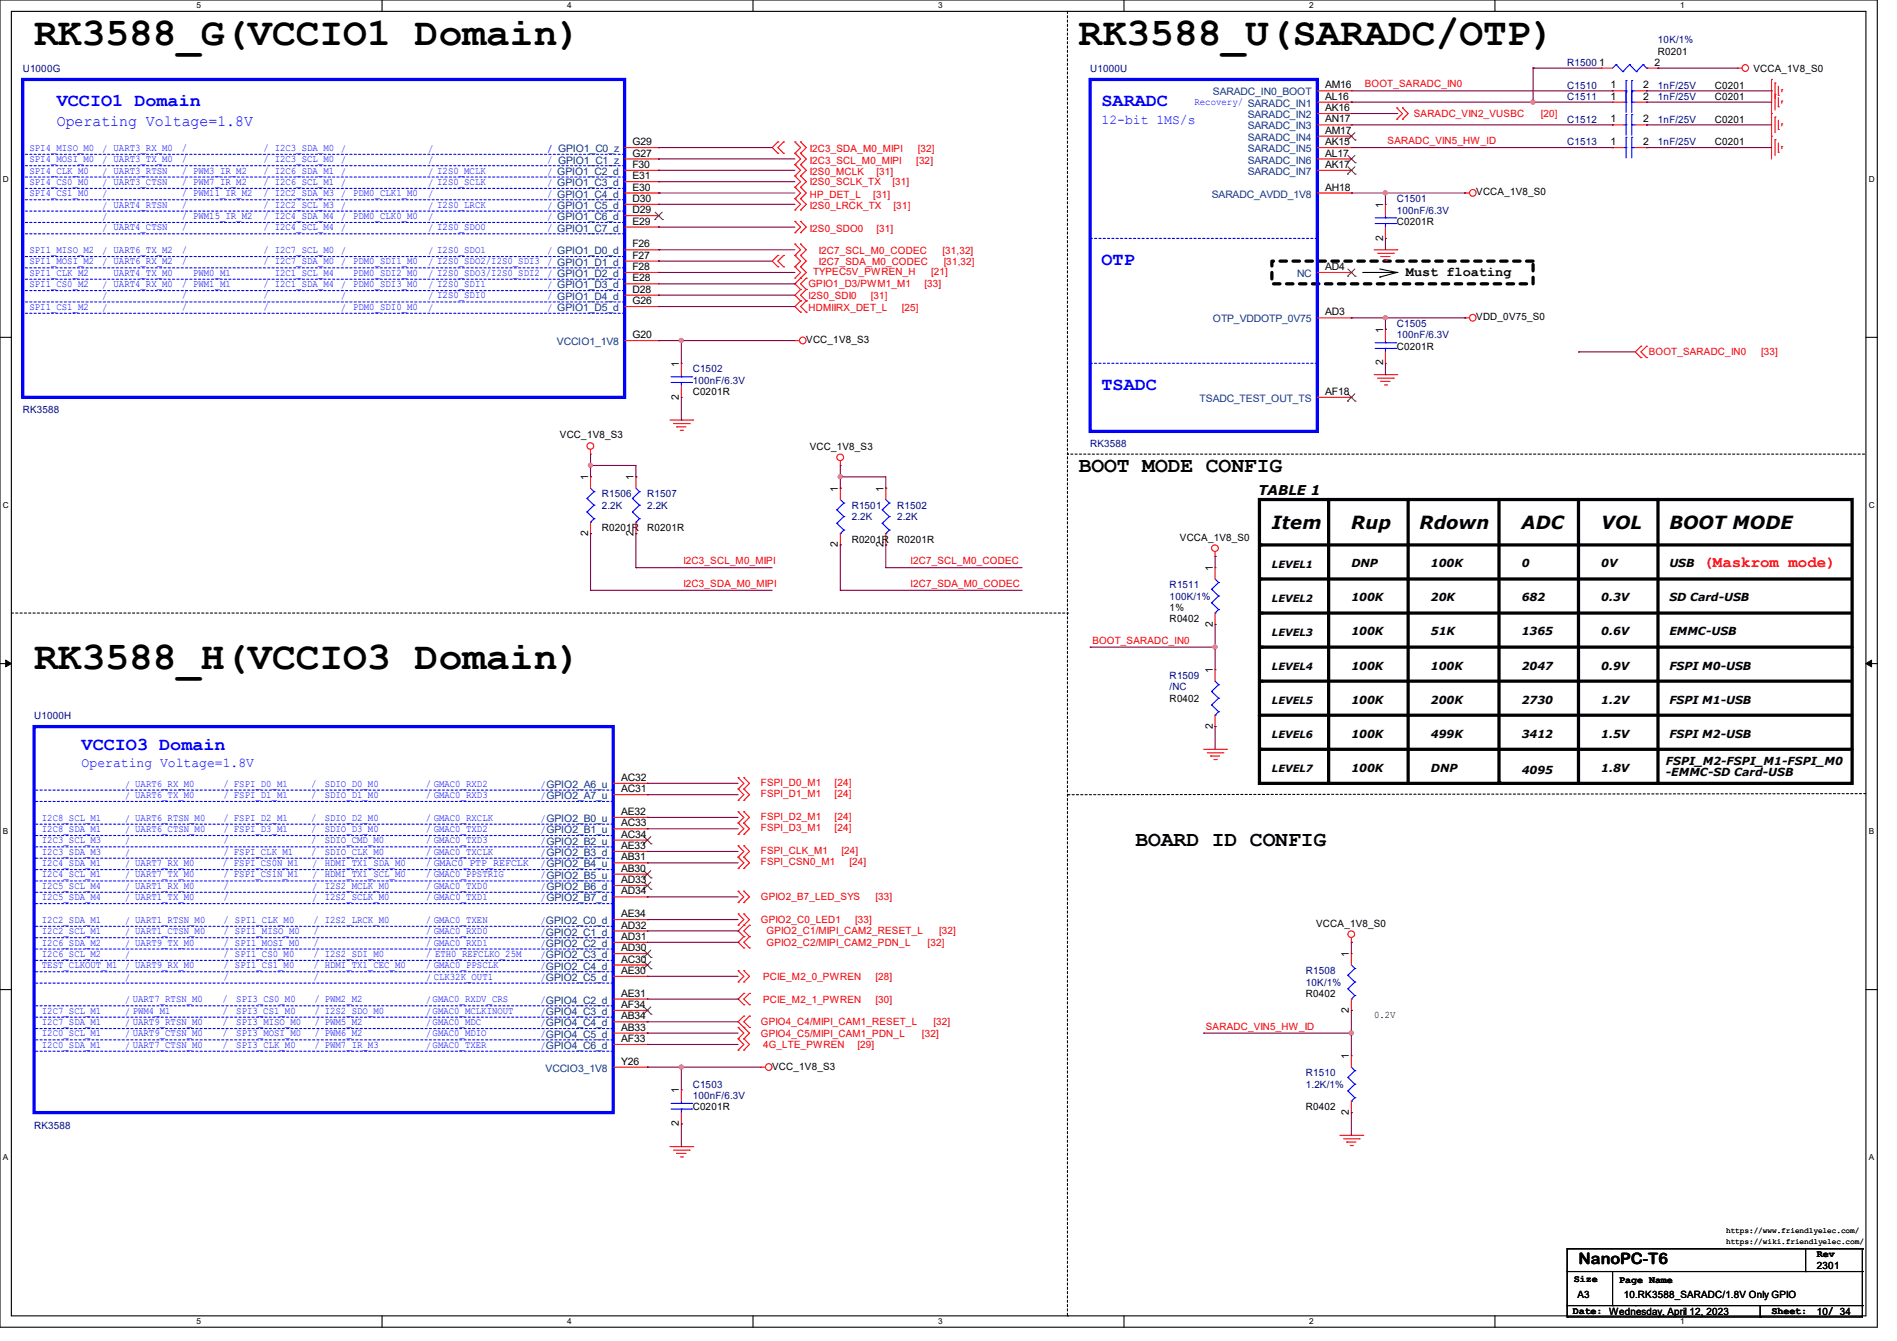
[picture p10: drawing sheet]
<svg xmlns="http://www.w3.org/2000/svg" width="297mm" height="210mm" viewBox="0 0 297 210" stroke-linecap="round" stroke-linejoin="round" font-family="sans-serif">
<path d="M0 0h293.9v207.9h-293.9zM1.8 1.8h290.3v204.3h-290.3z" fill="none" stroke="#000" stroke-width=".17"/>
<g fill="#fff">
<path d="M30.8 .2h.7v1.4h-.7z"/>
<path d="M30.8 206.2h.7v1.4h-.7z"/>
</g>
<path d="M59.8 0v1.8M59.8 206.1v1.8" fill="none" stroke="#000" stroke-width=".17"/>
<g fill="#fff">
<path d="M88.8 .2h.7v1.4h-.7z"/>
<path d="M88.8 206.2h.7v1.4h-.7z"/>
</g>
<path d="M117.9 0v1.8M117.9 206.1v1.8" fill="none" stroke="#000" stroke-width=".17"/>
<g fill="#fff">
<path d="M146.9 .2h.7v1.4h-.7z"/>
<path d="M146.9 206.2h.7v1.4h-.7z"/>
</g>
<path d="M176 0v1.8M176 206.1v1.8" fill="none" stroke="#000" stroke-width=".17"/>
<g fill="#fff">
<path d="M205 .2h.7v1.4h-.7z"/>
<path d="M205 206.2h.7v1.4h-.7z"/>
</g>
<path d="M234.1 0v1.8M234.1 206.1v1.8" fill="none" stroke="#000" stroke-width=".17"/>
<g fill="#fff">
<path d="M263.1 .2h.6v1.4h-.6z"/>
<path d="M263.1 206.2h.6v1.4h-.6z"/>
<path d="M.5 27.3h.9v1.4h-.9z"/>
<path d="M292.6 27.3h.9v1.4h-.9z"/>
<path d="M.5 78.4h.9v1.4h-.9z"/>
<path d="M292.6 78.4h.9v1.4h-.9z"/>
</g>
<path d="M0 52.8h1.8M292.1 52.8h1.8" fill="none" stroke="#000" stroke-width=".17"/>
<g fill="#fff">
<path d="M.5 129.5h.8v1.4h-.8z"/>
<path d="M292.6 129.5h.8v1.4h-.8z"/>
</g>
<path d="M0 103.9h1.8M292.1 103.9h1.8" fill="none" stroke="#000" stroke-width=".17"/>
<path d="M.9 103.4l.9 .5-.9 .5zM292.1 103.9l.9-.5v1z" fill="#000" stroke="#000" stroke-width=".16"/>
<g fill="#fff">
<path d="M.5 180.5h.8v1.4h-.8z"/>
<path d="M292.6 180.5h.8v1.4h-.8z"/>
</g>
<g fill="none" stroke="#000" stroke-width=".17">
<path d="M213.4 42.7h5.3M216 43.4h.1M216 42.1l2.7 .6M218.7 42.7h.1M218.7 42.7l-2.7 .7M0 155h1.8M292.1 155h1.8M245.4 195.6h.1M245.4 199.1h46.2M245.4 195.6v10.6M245.4 195.6h46.2M252.5 199.1v5.4"/>
<path d="M282.7 199.1h.1M282.7 195.6v3.5M291.6 199.1h.1M291.6 195.6h.1M291.6 195.6v10.6h-46.2M245.4 206.2h.1M245.4 204.5h46.2M252.5 204.5h.1M256 204.5h.1M275.6 206.2h.1M275.6 204.5v1.7M291.6 204.5h.1"/>
</g>
<path d="M167.1 1.8v204.3M167.1 71.1h.1M291.9 71.1h-124.8M1.8 96h165.3M167.1 96h.1M167.1 124.5h.1M292.1 124.3l-125 .2M167.1 206.1h.1" fill="none" stroke="#000" stroke-width=".17" stroke-dasharray=".3 .3"/>
<g fill="none" stroke="#000" stroke-width=".51">
<path d="M197.2 78.2h92.8v44.5h-92.8zM208 78.2v44.5M220.5 78.2v44.5M234.7 78.2v44.3M247.1 78.2v44.5M259.6 78.2v44.5M197.4 90.7h92.4M197.4 85.3h92.4M197.5 96h92.3M197.2 112h92.6M197.4 117.3h92.6M197.5 106.7h92.3"/>
<path d="M197.5 101.3h92.5"/>
</g>
<g fill="#000">
<circle cx="197.4" cy="90.7" r=".25"/>
<circle cx="197.4" cy="85.3" r=".25"/>
<circle cx="197.5" cy="96" r=".25"/>
<circle cx="197.2" cy="112" r=".25"/>
<circle cx="197.4" cy="117.3" r=".25"/>
<circle cx="197.5" cy="101.3" r=".25"/>
<circle cx="197.5" cy="106.7" r=".25"/>
<circle cx="208" cy="122.7" r=".25"/>
<circle cx="220.5" cy="122.7" r=".25"/>
<circle cx="234.7" cy="122.5" r=".25"/>
<circle cx="247.1" cy="122.7" r=".25"/>
<circle cx="259.6" cy="122.7" r=".25"/>
</g>
<path d="M199.1 40.9h40.9v3.5h-40.9z" fill="none" stroke="#000" stroke-width=".51" stroke-dasharray="1 1"/>
<g fill="none" stroke="#f00" stroke-width=".17">
<path d="M206.2 19.6h5.4M206.2 16h5.4M206.2 14.2h5.4M206.2 17.8h5.4M211.6 17.8h.1M211.6 16h.1M211.6 14.2h.1M211.6 19.6h.1M218.7 18.7h.1M218.7 16.9h.1M218.7 16.9l.9 .9-.9 .9M219.6 18.7h.1"/>
<path d="M219.6 16.9h.1M219.6 16.9l.9 .9-.9 .9M250.7 10.7h.1M250.7 10.7h1.8M252.5 19.6h.1M252.5 16h.1M252.5 14.2h.1M252.5 19.6h1.8M252.5 16h1.8M252.5 14.2h1.8M256 19.6h1.8M256 16h1.8"/>
<path d="M256 14.2h1.8M257.8 19.6h.1M257.8 16h.1M257.8 14.2h.1M257.8 10.7h1.8M259.6 10.7h.1M272 10.7h.1M272 10.7h.8M277.4 12.4h.1M277.4 14.2h.1M277.4 17.8h.1M277.4 12.4v12.5"/>
<path d="M277.9 13h.1M277.9 14.8h.1M277.9 18.3h.1M277.9 13v4.2M277.9 18.3v2.5M278.4 14.9h.1M278.4 16.7h.1M278.4 13.5v1.4M278.4 15.3v1.4M278.4 18.8v1.5M279 14.1h.1M279 15.8h.1"/>
<path d="M279 19.4h.1M279 14.1v.3M279 15.8v.4M279 19.4v.3M97.8 39.1h5.3M97.8 30.2h5.3M97.8 33.8h5.3M97.8 32h5.3M97.8 35.6h5.3M97.8 28.4h5.3M97.8 26.7h5.3M97.8 24.9h5.3"/>
<path d="M97.8 23.1h5.3M103.1 33.8h.1M103.1 32h.1M103.1 35.6h.1M103.1 30.2h.1M103.1 28.4h.1M103.1 39.1h.1M103.1 26.7h.1M103.1 24.9h.1M103.1 23.1h.1M121.8 22.2h.1M121.8 24h.1"/>
<path d="M121.8 22.2l-.9 .9 .9 .9M122.7 24h.1M122.7 22.2h.1M122.7 22.2l-.9 .9 .9 .9M124.5 29.3h.1M124.5 27.6h.1M124.5 25.8h.1M124.5 36.4h.1M124.5 34.7h.1M124.5 32.9h.1M124.5 31.1h.1M124.5 24h.1"/>
<path d="M124.5 22.2h.1M124.5 38.2h.1M124.5 27.6l.8 .8-.8 .9M124.5 25.8l.8 .9-.8 .9M124.5 34.7l.8 .9-.8 .8M124.5 31.1l.8 .9-.8 .9M124.5 22.2l.8 .9-.8 .9M124.5 24l.8 .9-.8 .9M124.5 38.2l.8 .9-.8 .9M124.5 29.3l.8 .9-.8 .9M125.3 29.3h.1M125.3 27.6h.1"/>
<path d="M125.3 25.8h.1M125.3 36.4h.1M125.3 34.7h.1M125.3 32.9h.1M125.3 31.1h.1M125.3 24h.1M125.3 22.2h.1M125.3 38.2h.1M125.3 27.6l.9 .8-.9 .9M125.3 25.8l.9 .9-.9 .9M125.3 34.7l.9 .9-.9 .8M125.3 31.1l.9 .9-.9 .9"/>
<path d="M125.3 22.2l.9 .9-.9 .9M125.3 24l.9 .9-.9 .9M125.3 38.2l.9 .9-.9 .9M125.3 29.3l.9 .9-.9 .9M206.2 30.2h5.4M206.2 26.7h5.4M206.2 24.9h5.4M206.2 23.1h5.4M206.2 21.3h5.4M211.6 30.2h.1M211.6 23.1h.1M211.6 26.7h.1"/>
<path d="M211.6 24.9h.1M211.6 21.3h.1M215.1 39.1h3.6M215.7 39.7h2.4M216.9 32h.1M216.9 37.3h.1M216.9 32v1.8M216.9 35.6v1.7M218.1 39.7h.1M218.7 39.1h.1M229.4 30.2h.1M229.4 30.2h.7"/>
<path d="M252.5 23.1h.1M252.5 23.1h1.8M256 23.1h1.8M257.8 23.1h.1M277.4 21.3h.1M277.9 21.9h.1M277.9 21.9v2.4M278.4 23.8h.1M278.4 20.3h.1M278.4 22.4v1.4M279 22.9h.1M279 22.9v.4"/>
<path d="M97.8 53.3h5.3M97.8 46.2h5.3M97.8 44.4h5.3M97.8 40.9h5.3M97.8 42.7h5.3M97.8 48h5.3M103.1 46.2h.1M103.1 44.4h.1M103.1 40.9h.1M103.1 42.7h.1M103.1 53.3h.1M103.1 48h.1"/>
<path d="M106.7 56.9h.1M106.7 56.9v1.8M121.8 40h.1M121.8 41.8h.1M121.8 40l-.9 .9 .9 .9M122.7 41.8h.1M122.7 40h.1M122.7 40l-.9 .9 .9 .9M124.5 53.3h.1M124.5 41.8h.1M124.5 40h.1M124.5 43.6h.1"/>
<path d="M124.5 53.3h.7M124.5 40l.8 .9-.8 .9M124.5 41.8l.8 .9-.8 .9M125.3 45.3h.1M125.3 47.1h.1M125.3 41.8h.1M125.3 40h.1M125.3 48.9h.1M125.3 43.6h.1M125.3 45.3l-.8 .9 .8 .9M125.3 41.8l.9 .9-1.7 1.7 .8 .9M125.3 40l.9 .9-.9 .9"/>
<path d="M125.3 47.1l-.8 .9 .8 .9M126.2 47.1h.1M126.2 45.3h.1M126.2 48.9h.1M126.2 43.6h.1M126.2 45.3l-.9 .9 .9 .9M126.2 43.6l-.9 .8 .9 .9M126.2 47.1l-.9 .9 .9 .9M206.2 49.8h5.4M206.2 42.7h5.4M211.6 49.8h.1M211.6 42.7h.1"/>
<path d="M215.1 58.7h3.6M215.7 59.2h2.4M216.2 40.2h.1M216.2 59.7h.1M216.2 40.2h1.4M216.2 59.7h1.4M216.7 40.7h.4M216.9 51.6h.1M216.9 56.9h.1M216.9 51.6v1.7M216.9 55.1v1.8M217.1 40.7h.1"/>
<path d="M218.1 59.2h.1M218.7 58.7h.1M229.4 49.8h.1M229.4 49.8h.7M256.9 54.2h.1M256.9 56h.1M256.9 54.2l-.9 .9 .9 .9M257.8 56h.1M257.8 54.2h.1M257.8 54.2l-.9 .9 .9 .9M92.5 71.1h.1M92.5 74.7h.1"/>
<path d="M92.5 70.4v.7M92.5 74.7v1.8M99.6 74.7h.1M99.6 74.7v1.8M104.9 65.8h3.6M105.5 66.3h2.4M106 66.8h.1M106 66.8h1.4M106.5 67.4h.3M106.7 62.2h.1M106.7 60.5v1.7M106.8 67.4h.1"/>
<path d="M107.9 66.3h.1M108.5 65.8h.1M131.6 72.9h.1M131.6 76.5h.1M131.6 72.2v.7M131.6 76.5v1.7M138.7 76.5h.1M138.7 76.5v1.7M206.2 62.2h5.4M211.6 62.2h.1M216.7 60.3h.4M217.1 60.3h.1"/>
<path d="M92.5 83.6h.1M92.5 81.8v1.8M99.6 83.6h.1M99.6 81.8v1.8M131.6 85.3h.1M131.6 83.6v1.7M138.7 85.3h.1M138.7 83.6v1.7M190.2 87.1h.1M190.2 88.9h.1M190.2 97.8h.1M190.2 86.4v.7"/>
<path d="M190.2 88.9v1.8M190.2 96v1.8M188.5 117.3h3.5M189 117.9h2.5M189.5 118.4h.1M189.5 118.4h1.5M190.1 119h.3M190.2 104.9h.1M190.2 113.8h.1M190.2 104.9v1.8M190.2 112v1.8M190.4 119h.1"/>
<path d="M191.5 117.9h.1M192 117.3h.1M96 136.9h5.3M96 135.1h5.3M96 124.5h5.3M96 122.7h5.3M96 129.8h5.3M96 131.6h5.3M96 138.7h5.3M96 128h5.3M96 133.3h5.3M101.3 136.9h.1"/>
<path d="M101.3 135.1h.1M101.3 124.5h.1M101.3 122.7h.1M101.3 129.8h.1M101.3 131.6h.1M101.3 138.7h.1M101.3 128h.1M101.3 133.3h.1M115.6 123.6h.1M115.6 121.8h.1M115.6 125.3h.1M115.6 128.9h.1"/>
<path d="M115.6 127.1h.1M115.6 130.7h.1M115.6 134.2h.1M115.6 132.5h.1M115.6 139.6h.1M115.6 136h.1M115.6 121.8l.9 .9-.9 .9M115.6 123.6l.9 .9-.9 .8M115.6 127.1l.9 .9-.9 .9M115.6 128.9l.9 .9-.9 .9M115.6 132.5l.9 .8-.9 .9M115.6 139.6l.9 .9-.9 .9"/>
<path d="M115.6 134.2l.9 .9-.9 .9M116.5 123.6h.1M116.5 121.8h.1M116.5 125.3h.1M116.5 128.9h.1M116.5 127.1h.1M116.5 130.7h.1M116.5 134.2h.1M116.5 132.5h.1M116.5 139.6h.1M116.5 136h.1M116.5 121.8l.8 .9-.8 .9"/>
<path d="M116.5 123.6l.8 .9-.8 .8M116.5 127.1l.8 .9-.8 .9M116.5 128.9l.8 .9-.8 .9M116.5 132.5l.8 .8-.8 .9M116.5 139.6l.8 .9-.8 .9M116.5 134.2l.8 .9-.8 .9M96 151.1h5.3M96 149.4h5.3M96 147.6h5.3M96 145.8h5.3M96 140.5h5.3M96 152.9h5.3"/>
<path d="M96 156.5h5.3M96 144h5.3M96 158.2h5.3M101.3 151.1h.1M101.3 149.4h.1M101.3 147.6h.1M101.3 145.8h.1M101.3 140.5h.1M101.3 152.9h.1M101.3 156.5h.1M101.3 144h.1M101.3 158.2h.1"/>
<path d="M115.6 153.8h.1M115.6 152h.1M115.6 141.4h.1M115.6 144.9h.1M115.6 143.1h.1M115.6 152l.9 .9-.9 .9M115.6 143.1l.9 .9-.9 .9M116.5 153.8h.1M116.5 152h.1M116.5 159.1h.1M116.5 146.7h.1M116.5 148.5h.1"/>
<path d="M116.5 141.4h.1M116.5 144.9h.1M116.5 143.1h.1M116.5 155.6h.1M116.5 157.4h.1M116.5 152l.8 .9-.8 .9M116.5 159.1l-.9 .9 1.7 1.8-.8 .9M116.5 146.7l-.9 .9 .9 .9M116.5 143.1l.8 .9-.8 .9M116.5 155.6l-.9 .9 .9 .9M116.5 144.9l-.9 .9 .9 .9M117.3 159.1h.1"/>
<path d="M117.3 148.5h.1M117.3 146.7h.1M117.3 157.4h.1M117.3 155.6h.1M117.3 144.9h.1M117.3 159.1l-.8 .9 .8 .9M117.3 146.7l-.8 .9 .8 .9M117.3 155.6l-.8 .9 .8 .9M117.3 144.9l-.8 .9 .8 .9M211.6 147.6h.1M211.6 149.4h.1M211.6 158.2h.1"/>
<path d="M211.6 146.9v.7M211.6 149.4v1.7M211.6 156.5v1.7M96 167.1h5.3M96 161.8h5.3M96 160h5.3M96 163.6h5.3M101.3 167.1h.1M101.3 161.8h.1M101.3 160h.1M101.3 163.6h.1M104.9 179.6h3.6"/>
<path d="M106.7 170.7h.1M106.7 176h.1M106.7 170.7v1.8M106.7 174.2v1.8M108.5 179.6h.1M115.6 162.7h.1M115.6 160.9h.1M115.6 164.5h.1M115.6 160.9l.9 .9-.9 .9M115.6 162.7l.9 .9-.9 .9M116.5 162.7h.1M116.5 160.9h.1"/>
<path d="M116.5 164.5h.1M116.5 162.7l.8 .9-.8 .9M117.3 160.9h.1M119.1 167.1h.1M119.1 167.1h.7M209.8 177.8h3.6M210.4 178.4h2.4M210.9 178.9h.1M210.9 178.9h1.4M211.4 179.4h.4M211.6 165.4h.1M211.6 174.2h.1"/>
<path d="M211.6 165.4v1.7M211.6 172.5v1.7M211.8 179.4h.1M212.8 178.4h.1M213.4 177.8h.1M105.5 180.1h2.4M106 180.6h.1M106 180.6h1.4M106.5 181.2h.3M106.8 181.2h.1M107.9 180.1h.1"/>
<circle cx="273.3" cy="10.6" r=".52"/>
<circle cx="230.6" cy="30.2" r=".52"/>
<circle cx="125.7" cy="53.3" r=".52"/>
<circle cx="230.6" cy="49.8" r=".52"/>
<circle cx="92.4" cy="69.9" r=".52"/>
<circle cx="131.6" cy="71.6" r=".52"/>
<circle cx="190.2" cy="85.9" r=".52"/>
<circle cx="211.6" cy="146.3" r=".52"/>
<circle cx="120.3" cy="167.1" r=".52"/>
</g>
<g fill="none" stroke="#00f" stroke-width=".17">
<path d="M253 10.1h.1M253 10.1l-.5 .6M253 10.1l1.1 1.1M254.1 11.2h.1M254.3 19.6h.3M254.3 16h.3M254.3 14.2h.3M254.6 19.6h.1M254.6 17.9h.1M254.6 16h.1M254.6 14.4h.1M254.6 14.2h.1"/>
<path d="M254.6 12.6h.1M254.6 12.6v5M254.6 17.9v3.3M255.1 10.1h.1M255.1 10.1l-1 1.1M255.1 10.1l1.1 1.1M255.5 17.9h.1M255.5 19.6h.1M255.5 14.4h.1M255.5 16h.1M255.5 12.6h.1M255.5 14.2h.1"/>
<path d="M255.5 12.6v5M255.5 17.9v3.3M255.5 19.6h.5M255.5 16h.5M255.5 14.2h.5M256.2 11.2h.1M257.3 10.1h.1M257.3 10.1l-1.1 1.1M257.3 10.1l.5 .6M257.8 10.7h.1M215.3 35h3.2M215.3 34.1h3.2"/>
<path d="M216.9 34.1h.1M216.9 35h.1M216.9 33.8v.3M216.9 35v.6M218.5 35h.1M218.5 34.1h.1M254.3 23.1h.3M254.6 23.1h.1M254.6 21.5h.1M254.6 21.5v3.2M255.5 21.5h.1M255.5 23.1h.1"/>
<path d="M255.5 23.1h.5M255.5 21.5v3.2M105.1 59.9h3.2M105.1 59h3.2M106.7 59h.1M106.7 59.9h.1M106.7 58.7v.3M106.7 59.9v.6M108.3 59.9h.1M108.3 59h.1M215.3 54.6h3.2M215.3 53.7h3.2"/>
<path d="M216.9 53.7h.1M216.9 54.6h.1M216.9 53.3v.4M216.9 54.6v.5M218.5 54.6h.1M218.5 53.7h.1M91.9 78.1h.1M91.9 78.1l1.1 1M92.5 76.5l.5 .5M93 77h.1M93 79.1h.1M93 77l-1.1 1.1"/>
<path d="M93 79.1l-1.1 1.1M99 78.1h.1M99 78.1l1.1 1M99.6 76.5l.5 .5M100.1 77h.1M100.1 79.1h.1M100.1 77l-1.1 1.1M100.1 79.1l-1.1 1.1M131 79.8h.1M131 79.8l1.1 1.1M131.6 78.2l.5 .6M132.1 78.8h.1"/>
<path d="M132.1 78.8l-1.1 1M138.1 79.8h.1M138.1 79.8l1.1 1.1M138.7 78.2l.5 .6M139.2 78.8h.1M139.2 78.8l-1.1 1M91.9 80.2h.1M91.9 80.2l1.1 1M92.5 81.8h.1M93 81.2h.1M93 81.2l-.5 .6M99 80.2h.1"/>
<path d="M99 80.2l1.1 1M99.6 81.8h.1M100.1 81.2h.1M100.1 81.2l-.5 .6M131 82h.1M131 82l1.1 1M131.6 83.6h.1M132.1 80.9h.1M132.1 83h.1M132.1 80.9l-1.1 1.1M132.1 83l-.5 .6M138.1 82h.1"/>
<path d="M138.1 82l1.1 1M138.7 83.6h.1M139.2 80.9h.1M139.2 83h.1M139.2 80.9l-1.1 1.1M139.2 83l-.5 .6M189.7 92.3h.1M189.7 94.4h.1M189.7 92.3l1.1 1M189.7 94.4l1.1 1.1M190.2 96h.1M190.2 90.7l.6 .5"/>
<path d="M190.8 91.2h.1M190.8 93.3h.1M190.8 95.5h.1M190.8 91.2l-1.1 1.1M190.8 93.3l-1.1 1.1M190.8 95.5l-.6 .5M189.7 108.3h.1M189.7 110.4h.1M189.7 108.3l1.1 1M189.7 110.4l1.1 1.1M190.2 112h.1M190.2 106.7l.6 .5"/>
<path d="M190.8 107.2h.1M190.8 109.3h.1M190.8 111.5h.1M190.8 107.2l-1.1 1.1M190.8 109.3l-1.1 1.1M190.8 111.5l-.6 .5M211 152.7h.1M211 154.9h.1M211 152.7l1.1 1.1M211 154.9l1.1 1M211.6 156.5h.1M211.6 151.1l.5 .6"/>
<path d="M212.1 151.7h.1M212.1 153.8h.1M212.1 155.9h.1M212.1 151.7l-1.1 1M212.1 153.8l-1.1 1.1M212.1 155.9l-.5 .6M105.1 173.7h3.2M105.1 172.8h3.2M106.7 172.8h.1M106.7 173.7h.1M106.7 172.5v.3M106.7 173.7v.5"/>
<path d="M108.3 173.7h.1M108.3 172.8h.1M211 168.7h.1M211 170.9h.1M211 168.7l1.1 1.1M211 170.9l1.1 1M211.6 172.5h.1M211.6 167.1l.5 .6M212.1 167.7h.1M212.1 169.8h.1M212.1 171.9h.1M212.1 167.7l-1.1 1"/>
<path d="M212.1 169.8l-1.1 1.1M212.1 171.9l-.5 .6"/>
</g>
<g fill="none" stroke="#00f" stroke-width=".17" stroke-dasharray=".3 .3">
<path d="M3.6 24.2h.1M3.6 34.8h.1M3.6 36.6h.1M3.6 27.7h.1M3.6 26h.1M3.6 31.3h.1M3.6 33.1h.1M3.6 29.5h.1M97.8 24.2h-94.2M97.8 34.8h-94.2M97.8 36.6h-94.2M97.8 27.7h-94.2"/>
<path d="M97.8 26h-94.2M97.8 31.3h-94.2M97.8 33.1h-94.2M97.8 29.5h-94.2M170.7 37.3h.1M206.2 37.3h-35.5M3.6 47.3h.1M3.6 40.2h.1M3.6 49.1h.1M3.6 42h.1M3.6 43.7h.1M3.6 45.5h.1"/>
<path d="M97.8 47.3h-94.2M97.8 40.2h-94.2M97.8 49.1h-94.2M97.8 42h-94.2M97.8 43.7h-94.2M97.8 45.5h-94.2M170.7 56.9h.1M206.2 56.9h-35.5M5.3 138h.1M5.3 132.6h.1M5.3 123.7h.1M5.3 129.1h.1"/>
<path d="M5.3 139.7h.1M5.3 130.9h.1M5.3 125.5h.1M5.3 136.2h.1M5.5 134.4h.1M96 138h-90.7M96 132.6h-90.7M96 134.4h-90.5M96 123.7h-90.7M96 129.1h-90.7M96 139.7h-90.7M96 130.9h-90.7"/>
<path d="M96 125.5h-90.7M96 136.2h-90.7M5.3 141.5h.1M5.3 157.5h.1M5.3 152.2h.1M5.3 146.9h.1M5.3 159.3h.1M5.3 148.6h.1M5.3 145.1h.1M5.3 150.4h.1M5.3 154h.1M96 141.5h-90.7"/>
<path d="M96 157.5h-90.7M96 152.2h-90.7M96 146.9h-90.7M96 159.3h-90.7M96 148.6h-90.7M96 145.1h-90.7M96 150.4h-90.7M96 154h-90.7M5.3 162.9h.1M5.3 161.1h.1M5.3 164.6h.1M96 162.9h-90.7"/>
<path d="M96 161.1h-90.7M96 164.6h-90.7"/>
</g>
<path d="M3.6 12.4h94.2v49.8h-94.2zM170.7 12.4h35.5v55.2h-35.5zM5.3 113.8h90.7v60.4h-90.7z" fill="none" stroke="#00f" stroke-width=".51"/>
<g fill="none" stroke="#804000" stroke-width=".16">
<path d="M102.5 34.4h.1M102.6 33.2l1.1 1.2M103.7 33.2l-1.2 1.2M103.7 34.4h.1M211 27.3h.1M211 25.5h.1M211 21.9h.1M211 26.1l1.2 1.2M211 24.3l1.2 1.2M211 20.8l1.2 1.1M212.1 20.8l-1.1 1.1M212.1 26.1l-1.1 1.2"/>
<path d="M212.1 24.3l-1.1 1.2M212.2 27.3h.1M212.2 25.5h.1M212.2 21.9h.1M211 43.3h.1M211 42.1l1.2 1.2M212.1 42.1l-1.1 1.2M212.2 43.3h.1M211 62.8h.1M211 61.7l1.2 1.1M212.1 61.7l-1.1 1.1M212.2 62.8h.1"/>
<path d="M100.8 137.5h.1M100.8 132.2h.1M100.8 139.3h.1M100.8 136.4l1.1 1.1M100.8 131l1.1 1.2M100.8 138.1l1.1 1.2M101.9 136.4l-1.1 1.1M101.9 131l-1.1 1.2M101.9 138.1l-1.1 1.2M101.9 137.5h.1M101.9 132.2h.1M101.9 139.3h.1"/>
<path d="M100.8 151.7h.1M100.8 149.9h.1M100.8 158.8h.1M100.8 150.6l1.1 1.1M100.8 148.8l1.1 1.1M100.8 157.7l1.1 1.1M101.9 150.6l-1.1 1.1M101.9 148.8l-1.1 1.1M101.9 157.7l-1.1 1.1M101.9 151.7h.1M101.9 149.9h.1M101.9 158.8h.1"/>
</g>
<g fill="none" stroke="#800040" stroke-width=".17">
<path d="M211.6 16h.1M211.6 14.2h40.9M211.6 16h40.9M211.6 19.6h40.9M211.6 17.8h7.1M218.7 17.8h.1M240 10.7h.1M240 16h.1M240 10.7v5.3M240 10.7h10.7M252.5 14.2h.1M252.5 19.6h.1"/>
<path d="M257.8 14.2h.1M257.8 16h.1M257.8 19.6h.1M257.8 14.2h19.6M257.8 16h19.6M257.8 19.6h19.6M259.6 10.7h.1M259.6 10.7h12.4M103.1 39.1h.1M103.1 28.4h.1M103.1 26.7h.1M103.1 35.6h.1"/>
<path d="M103.1 32h.1M103.1 23.1h.1M103.1 24.9h.1M103.1 30.2h.1M103.1 39.1h21.4M103.1 28.4h21.4M103.1 26.7h21.4M103.1 35.6h21.4M103.1 32h21.4M103.1 23.1h17.8M103.1 24.9h21.4M103.1 30.2h21.4"/>
<path d="M211.6 30.2h.1M211.6 23.1h40.9M211.6 30.2h17.8M216.9 30.2h.1M216.9 37.3h.1M216.9 30.2v1.8M216.9 37.3v1.8M229.4 30.2h.1M252.5 23.1h.1M257.8 23.1h.1M257.8 23.1h19.6M103.1 46.2h.1"/>
<path d="M103.1 40.9h.1M103.1 53.3h.1M103.1 42.7h.1M103.1 48h.1M103.1 46.2h21.4M103.1 40.9h17.8M103.1 53.3h21.4M103.1 42.7h21.4M103.1 48h21.4M103.1 44.4h21.4M106.7 53.3h.1M106.7 53.3v3.6"/>
<path d="M124.5 44.4h.1M211.6 49.8h.1M211.6 49.8h17.8M216.9 58.7h.1M216.9 51.6h.1M216.9 49.8v1.8M216.9 56.9v1.8M229.4 49.8h.1M247.1 55.1h.1M247.1 55.1h8.9M92.5 72.9h.1M92.5 74.7h.1"/>
<path d="M92.5 71.1v3.6M92.5 72.9h7.1v1.8M99.6 74.7h.1M106.7 65.8h.1M106.7 62.2v3.6M131.6 74.7h.1M131.6 76.5h.1M131.6 72.9v3.6M131.6 74.7h7.1v1.8M138.7 76.5h.1M92.5 83.6h.1M92.5 92.5h.1"/>
<path d="M92.5 92.5h28.4M92.5 83.6v8.9M99.6 83.6h.1M99.6 88.9h.1M99.6 88.9h21.3M99.6 83.6v5.3M131.6 85.3h.1M131.6 92.5h.1M131.6 85.3v7.2M131.6 92.5h28.4M138.7 85.3h.1M138.7 88.9h.1"/>
<path d="M138.7 85.3v3.6M138.7 88.9h21.3M190.2 97.8h.1M190.2 87.1h.1M190.2 87.1v1.8M190.2 97.8v7.1M170.7 101.3h.1M170.7 101.3h19.5M190.2 101.3h.1M190.2 113.8h.1M190.2 113.8v3.5M101.3 135.1h.1"/>
<path d="M101.3 122.7h.1M101.3 124.5h.1M101.3 128h.1M101.3 129.8h.1M101.3 133.3h.1M101.3 135.1h14.3M101.3 122.7h14.3M101.3 124.5h14.3M101.3 128h14.3M101.3 129.8h14.3M101.3 133.3h14.3M101.3 152.9h.1"/>
<path d="M101.3 140.5h.1M101.3 144h.1M101.3 152.9h14.3M101.3 156.5h14.3M101.3 140.5h14.3M101.3 144h14.3M101.3 145.8h14.3M101.3 147.6h14.3M115.6 156.5h.1M115.6 145.8h.1M115.6 147.6h.1M211.6 158.2h.1"/>
<path d="M211.6 147.6h.1M211.6 147.6v1.8M211.6 158.2v7.2M101.3 167.1h.1M101.3 161.8h.1M101.3 160h.1M101.3 163.6h.1M101.3 167.1h17.8M101.3 161.8h14.3M101.3 160h14.3M101.3 163.6h14.3M106.7 176h.1"/>
<path d="M106.7 167.1h.1M106.7 167.1v3.6M106.7 176v3.6M188.5 161.8h.1M188.5 161.8h23.1M211.6 161.8h.1M211.6 174.2h.1M211.6 174.2v3.6"/>
</g>
<g fill="#f0f" stroke="#f0f" stroke-width=".17">
<circle cx="211.6" cy="161.8" r=".32"/>
<circle cx="190.2" cy="101.3" r=".32"/>
<circle cx="131.6" cy="74.7" r=".32"/>
<circle cx="106.7" cy="53.3" r=".32"/>
<circle cx="92.4" cy="72.9" r=".32"/>
<circle cx="240" cy="16" r=".32"/>
<circle cx="106.7" cy="167.1" r=".32"/>
<circle cx="216.9" cy="30.2" r=".32"/>
<circle cx="216.9" cy="49.8" r=".32"/>
</g>
<g font-size="6.2">
<text x="5.3" y="7">RK3588_G(VCCIO1 Domain)</text>
<text x="168.9" y="7">RK3588_U(SARADC/OTP)</text>
<text x="5.3" y="104.8">RK3588_H(VCCIO3 Domain)</text>
</g>
<g font-size="3.3">
<text x="168.9" y="73.9">BOOT MODE CONFIG</text>
<text x="177.8" y="132.5">BOARD ID CONFIG</text>
</g>
<g font-size="2.8" fill="#00f">
<text x="8.9" y="16.6">VCCIO1 Domain</text>
<text x="172.5" y="16.6">SARADC</text>
<text x="172.5" y="41.5">OTP</text>
<text x="172.5" y="61">TSADC</text>
<text x="12.8" y="117.4">VCCIO3 Domain</text>
</g>
<g font-size="2.8">
<text x="199.1" y="82.8">Item</text>
<text x="211.6" y="82.8">Rup</text>
<text x="222.3" y="82.8">Rdown</text>
<text x="238.2" y="82.8">ADC</text>
<text x="250.7" y="82.8">VOL</text>
<text x="261.4" y="82.8">BOOT MODE</text>
</g>
<text font-size="2.5" fill="#00f" x="8.9" y="19.7">Operating Voltage=1.8V</text>
<text font-size="2.5" fill="#f00" x="266.7" y="88.8">(Maskrom mode)</text>
<text font-size="2.5" x="247.1" y="197.9">NanoPC-T6</text>
<g font-size="2.1" fill="#00f">
<text x="172.5" y="19.4">12-bit 1MS/s</text>
<text x="12.8" y="120.1">Operating Voltage=1.8V</text>
</g>
<g font-size="2.1">
<text x="220.1" y="43.2">Must floating</text>
<text x="197" y="77.5">TABLE 1</text>
</g>
<g font-size="1.7">
<text x="211.6" y="88.9">DNP</text>
<text x="224" y="88.9">100K</text>
<text x="238.3" y="88.9">0</text>
<text x="250.7" y="88.9">0V</text>
<text x="261.4" y="88.9">USB</text>
<text x="211.6" y="94.2">100K</text>
<text x="224" y="94.2">20K</text>
<text x="238.3" y="94.2">682</text>
<text x="250.7" y="94.2">0.3V</text>
<text x="261.4" y="94.2">SD Card-USB</text>
<text x="211.6" y="99.5">100K</text>
<text x="224" y="99.5">51K</text>
<text x="238.3" y="99.5">1365</text>
<text x="250.7" y="99.5">0.6V</text>
<text x="261.4" y="99.5">EMMC-USB</text>
<text x="211.6" y="104.9">100K</text>
<text x="224" y="104.9">100K</text>
<text x="238.3" y="104.9">2047</text>
<text x="250.7" y="104.9">0.9V</text>
<text x="261.4" y="104.9">FSPI M0-USB</text>
<text x="211.6" y="110.2">100K</text>
<text x="224" y="110.2">200K</text>
<text x="238.3" y="110.2">2730</text>
<text x="250.7" y="110.2">1.2V</text>
<text x="261.4" y="110.2">FSPI M1-USB</text>
<text x="211.6" y="115.5">100K</text>
<text x="224" y="115.5">499K</text>
<text x="238.3" y="115.5">3412</text>
<text x="250.7" y="115.5">1.5V</text>
<text x="260.8" y="119.8">FSPI_M2-FSPI_M1-FSPI_M0</text>
<text x="261.4" y="115.5">FSPI M2-USB</text>
<text x="211.6" y="120.9">100K</text>
<text x="224" y="120.9">DNP</text>
<text x="238.3" y="121.2">4095</text>
<text x="250.7" y="120.9">1.8V</text>
<text x="260.8" y="121.5">-EMMC-SD Card-USB</text>
</g>
<g font-size="1.6" fill="#000080">
<text x="3.6" y="11.2">U1000G</text>
<text x="170.7" y="11.2">U1000U</text>
<text x="245.4" y="10.3">R1500</text>
<text x="259.6" y="6.8">10K/1%</text>
<text x="245.4" y="15.7">C1511</text>
<text x="245.4" y="13.9">C1510</text>
<text x="259.6" y="15.7">1nF/25V</text>
<text x="259.6" y="13.9">1nF/25V</text>
<text x="245.4" y="22.8">C1513</text>
<text x="245.4" y="19.2">C1512</text>
<text x="259.6" y="22.8">1nF/25V</text>
<text x="259.6" y="19.2">1nF/25V</text>
<text x="218.7" y="31.7">C1501</text>
<text x="218.7" y="33.4">100nF/6.3V</text>
<text x="218.7" y="51.2">C1505</text>
<text x="218.7" y="53">100nF/6.3V</text>
<text x="108.5" y="58.3">C1502</text>
<text x="3.6" y="64.7">RK3588</text>
<text x="108.5" y="60.1">100nF/6.3V</text>
<text x="170.7" y="70.1">RK3588</text>
<text x="94.2" y="77.9">R1506</text>
<text x="101.3" y="77.9">R1507</text>
<text x="94.2" y="79.7">2.2K</text>
<text x="101.3" y="79.7">2.2K</text>
<text x="133.3" y="79.7">R1501</text>
<text x="133.3" y="81.4">2.2K</text>
<text x="140.5" y="79.7">R1502</text>
<text x="140.5" y="81.4">2.2K</text>
<text x="183.1" y="92.1">R1511</text>
<text x="183.1" y="93.9">100K/1%</text>
<text x="183.1" y="106.3">R1509</text>
<text x="5.3" y="112.6">U1000H</text>
<text x="183.1" y="108.1">/NC</text>
<text x="204.5" y="152.6">R1508</text>
<text x="204.5" y="154.3">10K/1%</text>
<text x="108.5" y="170.3">C1503</text>
<text x="108.5" y="172.1">100nF/6.3V</text>
<text x="204.5" y="168.6">R1510</text>
<text x="204.5" y="170.3">1.2K/1%</text>
<text x="5.3" y="176.7">RK3588</text>
</g>
<g font-size="1.6">
<text x="250.4" y="10.3">1</text>
<text x="259" y="10.3">2</text>
<text x="259.6" y="8.6">R0201</text>
<text x="274.5" y="11.2">VCCA_1V8_S0</text>
<text x="207.5" y="17.4">AK16</text>
<text x="207.5" y="15.6">AL16</text>
<text x="207.5" y="13.8">AM16</text>
<text x="252.1" y="15.6">1</text>
<text x="252.1" y="13.8">1</text>
<text x="257.3" y="15.6">2</text>
<text x="257.3" y="13.8">2</text>
<text x="268.5" y="15.7">C0201</text>
<text x="268.5" y="13.9">C0201</text>
<text x="99" y="22.7">G29</text>
<text x="207.5" y="22.7">AK15</text>
<text x="207.5" y="21">AM17</text>
<text x="207.5" y="19.2">AN17</text>
<text x="252.1" y="22.7">1</text>
<text x="252.1" y="19.2">1</text>
<text x="257.3" y="22.7">2</text>
<text x="257.3" y="19.2">2</text>
<text x="268.5" y="22.8">C0201</text>
<text x="268.5" y="19.2">C0201</text>
<text x="99" y="29.8">E30</text>
<text x="99" y="28.1">E31</text>
<text x="99" y="26.3">F30</text>
<text x="99" y="24.5">G27</text>
<text x="207.5" y="29.8">AH18</text>
<text x="207.5" y="26.3">AK17</text>
<text x="207.5" y="24.5">AL17</text>
<text x="99" y="33.4">D29</text>
<text x="99" y="31.6">D30</text>
<text x="99" y="35.2">E29</text>
<text x="216.5" y="32.6" transform="rotate(-90 216.5 32.6)">1</text>
<text x="218.7" y="35.2">C0201R</text>
<text x="231.1" y="30.6">VCCA_1V8_S0</text>
<text x="99" y="38.7">F26</text>
<text x="99" y="40.5">F27</text>
<text x="216.5" y="37.7" transform="rotate(-90 216.5 37.7)">2</text>
<text x="99" y="45.8">D28</text>
<text x="99" y="44.1">E28</text>
<text x="99" y="42.3">F28</text>
<text x="99" y="47.6">G26</text>
<text x="207.5" y="42.3">AD4</text>
<text x="99" y="53">G20</text>
<text x="126.2" y="53.7">VCC_1V8_S3</text>
<text x="207.5" y="49.4">AD3</text>
<text x="216.5" y="52.1" transform="rotate(-90 216.5 52.1)">1</text>
<text x="231.1" y="50.2">VDD_0V75_S0</text>
<text x="106.3" y="57.4" transform="rotate(-90 106.3 57.4)">1</text>
<text x="216.5" y="57.2" transform="rotate(-90 216.5 57.2)">2</text>
<text x="218.7" y="54.8">C0201R</text>
<text x="106.3" y="62.6" transform="rotate(-90 106.3 62.6)">2</text>
<text x="108.5" y="61.9">C0201R</text>
<text x="207.5" y="61.8">AF18</text>
<text x="87.7" y="68.7">VCC_1V8_S3</text>
<text x="126.8" y="70.4">VCC_1V8_S3</text>
<text x="92.1" y="75.2" transform="rotate(-90 92.1 75.2)">1</text>
<text x="99.2" y="75.2" transform="rotate(-90 99.2 75.2)">1</text>
<text x="131.2" y="77" transform="rotate(-90 131.2 77)">1</text>
<text x="138.3" y="77" transform="rotate(-90 138.3 77)">1</text>
<text x="92.1" y="83.9" transform="rotate(-90 92.1 83.9)">2</text>
<text x="94.2" y="83.2">R0201R</text>
<text x="99.2" y="83.9" transform="rotate(-90 99.2 83.9)">2</text>
<text x="101.3" y="83.2">R0201R</text>
<text x="131.2" y="85.7" transform="rotate(-90 131.2 85.7)">2</text>
<text x="133.3" y="85">R0201R</text>
<text x="138.3" y="85.7" transform="rotate(-90 138.3 85.7)">2</text>
<text x="140.5" y="85">R0201R</text>
<text x="184.7" y="84.7">VCCA_1V8_S0</text>
<text x="189.9" y="89.4" transform="rotate(-90 189.9 89.4)">1</text>
<text x="199.1" y="88.9">LEVEL1</text>
<text x="183.1" y="95.7">1%</text>
<text x="199.1" y="94.2">LEVEL2</text>
<text x="183.1" y="97.4">R0402</text>
<text x="189.9" y="98.1" transform="rotate(-90 189.9 98.1)">2</text>
<text x="199.1" y="99.6">LEVEL3</text>
<text x="189.9" y="105.5" transform="rotate(-90 189.9 105.5)">1</text>
<text x="199.1" y="104.9">LEVEL4</text>
<text x="183.1" y="109.9">R0402</text>
<text x="199.1" y="110.2">LEVEL5</text>
<text x="189.9" y="114.1" transform="rotate(-90 189.9 114.1)">2</text>
<text x="199.1" y="115.6">LEVEL6</text>
<text x="97.2" y="124.1">AC31</text>
<text x="97.2" y="122.3">AC32</text>
<text x="199.1" y="120.9">LEVEL7</text>
<text x="97.2" y="129.4">AC33</text>
<text x="97.2" y="131.2">AC34</text>
<text x="97.2" y="127.6">AE32</text>
<text x="97.2" y="136.5">AB30</text>
<text x="97.2" y="134.7">AB31</text>
<text x="97.2" y="133">AE33</text>
<text x="97.2" y="138.3">AD33</text>
<text x="97.2" y="140.1">AD34</text>
<text x="97.2" y="143.6">AE34</text>
<text x="97.2" y="149">AD30</text>
<text x="97.2" y="147.2">AD31</text>
<text x="97.2" y="145.4">AD32</text>
<text x="206.1" y="145.1">VCCA_1V8_S0</text>
<text x="211.2" y="149.9" transform="rotate(-90 211.2 149.9)">1</text>
<text x="97.2" y="150.8">AC30</text>
<text x="97.2" y="152.5">AE30</text>
<text x="97.2" y="161.4">AB33</text>
<text x="97.2" y="159.6">AB34</text>
<text x="97.2" y="156.1">AE31</text>
<text x="97.2" y="157.9">AF34</text>
<text x="204.5" y="156.1">R0402</text>
<text x="211.2" y="158.6" transform="rotate(-90 211.2 158.6)">2</text>
<text x="215.1" y="159.5">0.2V</text>
<text x="97.2" y="166.8">Y26</text>
<text x="97.2" y="163.2">AF33</text>
<text x="120.9" y="167.5">VCC_1V8_S3</text>
<text x="211.2" y="165.9" transform="rotate(-90 211.2 165.9)">1</text>
<text x="106.3" y="171.2" transform="rotate(-90 106.3 171.2)">1</text>
<text x="108.5" y="173.9">C0201R</text>
<text x="204.5" y="173.9">R0402</text>
<text x="106.3" y="176.4" transform="rotate(-90 106.3 176.4)">2</text>
<text x="211.2" y="174.6" transform="rotate(-90 211.2 174.6)">2</text>
<text x="284.5" y="196.8">Rev</text>
<text x="246.4" y="200.7">Size</text>
<text x="247" y="203.2">A3</text>
<text x="253.5" y="201">Page Name</text>
<text x="254.3" y="203.2">10.RK3588_SARADC/1.8V Only GPIO</text>
<text x="284.5" y="198.8">2301</text>
<text x="246.3" y="205.7">Date: Wednesday, April 12, 2023</text>
<text x="277.4" y="205.7">Sheet:</text>
<text x="284.5" y="205.9">10/ 34</text>
</g>
<g font-size="1.6" fill="#00f">
<text x="187" y="16.5">Recovery/ SARADC_IN1</text>
<text x="4.6" y="23.6">SPI4_MISO_M0</text>
<text x="16" y="23.8">/ UART3_RX_M0</text>
<text x="28.4" y="23.6">/</text>
<text x="41.2" y="23.6">/ I2C3_SDA_M0 /</text>
<text x="67" y="23.8">/</text>
<text x="85.7" y="23.8">/ GPIO1_C0_z</text>
<text x="85.7" y="23.8">/</text>
<text x="4.6" y="25.4">SPI4_MOSI_M0</text>
<text x="4.6" y="27.2">SPI4_CLK_M0</text>
<text x="4.6" y="29">SPI4_CS0_M0</text>
<text x="16" y="27.3">/ UART3_RTSN</text>
<text x="16" y="25.6">/ UART3_TX_M0</text>
<text x="16" y="29.1">/ UART3_CTSN</text>
<text x="28.4" y="25.4">/</text>
<text x="28.4" y="29">/ PWM7_IR_M2</text>
<text x="28.4" y="27.2">/ PWM3_IR_M2</text>
<text x="41.2" y="29">/ I2C6_SCL_M1 /</text>
<text x="41.2" y="27.2">/ I2C6_SDA_M1 /</text>
<text x="41.2" y="25.4">/ I2C3_SCL_M0 /</text>
<text x="67" y="27.3">/ I2S0_MCLK</text>
<text x="67" y="29.1">/ I2S0_SCLK</text>
<text x="67" y="25.6">/</text>
<text x="85.7" y="25.6">/ GPIO1_C1_z</text>
<text x="85.7" y="27.3">/ GPIO1_C2_d</text>
<text x="85.7" y="29.1">/ GPIO1_C3_d</text>
<text x="4.6" y="30.7">SPI4_CS1_M0</text>
<text x="16" y="32.7">/ UART4_RTSN</text>
<text x="16" y="30.9">/</text>
<text x="16" y="34.5">/</text>
<text x="28.4" y="32.5">/</text>
<text x="28.4" y="34.3">/ PWM15_IR_M2</text>
<text x="28.4" y="30.7">/ PWM11_IR_M2</text>
<text x="41.2" y="34.3">/ I2C4_SDA_M4 /</text>
<text x="41.2" y="32.5">/ I2C2_SCL_M3 /</text>
<text x="41.2" y="30.7">/ I2C2_SDA_M3 /</text>
<text x="55.3" y="30.7">PDM0_CLK1_M0</text>
<text x="55.3" y="34.3">PDM0_CLK0_M0</text>
<text x="67" y="34.5">/</text>
<text x="67" y="32.7">/ I2S0_LRCK</text>
<text x="67" y="30.9">/</text>
<text x="85.7" y="32.7">/ GPIO1_C5_d</text>
<text x="85.7" y="34.5">/ GPIO1_C6_d</text>
<text x="85.7" y="30.9">/ GPIO1_C4_d</text>
<text x="4.6" y="39.6">SPI1_MISO_M2</text>
<text x="4.6" y="41.4">SPI1_MOSI_M2</text>
<text x="16" y="36.2">/ UART4_CTSN</text>
<text x="16" y="41.6">/ UART6_RX_M2</text>
<text x="16" y="39.8">/ UART6_TX_M2</text>
<text x="28.4" y="36.1">/</text>
<text x="28.4" y="41.4">/</text>
<text x="28.4" y="39.6">/</text>
<text x="41.2" y="36.1">/ I2C4_SCL_M4 /</text>
<text x="41.2" y="41.4">/ I2C7_SDA_M0 /</text>
<text x="41.2" y="39.6">/ I2C7_SCL_M0 /</text>
<text x="55.3" y="41.4">PDM0_SDI1_M0</text>
<text x="67" y="36.2">/ I2S0_SDO0</text>
<text x="67" y="41.6">/ I2S0_SDO2/I2S0_SDI3</text>
<text x="67" y="39.8">/ I2S0_SDO1</text>
<text x="85.7" y="36.2">/ GPIO1_C7_d</text>
<text x="85.7" y="39.8">/ GPIO1_D0_d</text>
<text x="85.7" y="41.6">/ GPIO1_D1_d</text>
<text x="4.6" y="45">SPI1_CS0_M2</text>
<text x="4.6" y="43.2">SPI1_CLK_M2</text>
<text x="16" y="45.1">/ UART4_RX_M0</text>
<text x="16" y="46.9">/</text>
<text x="17.8" y="43.2">UART4_TX_M0</text>
<text x="28.4" y="45">/ PWM1_M1</text>
<text x="28.4" y="46.7">/</text>
<text x="30.2" y="43.2">PWM0_M1</text>
<text x="41.2" y="46.7">/</text>
<text x="41.2" y="45">/ I2C1_SDA_M4 /</text>
<text x="43" y="43.2">I2C1_SCL_M4</text>
<text x="53.3" y="46.9">/</text>
<text x="55.3" y="43.2">PDM0_SDI2_M0</text>
<text x="55.3" y="45">PDM0_SDI3_M0</text>
<text x="67" y="46.9">/ I2S0_SDI0</text>
<text x="67" y="45.1">/ I2S0_SDI1</text>
<text x="67" y="43.3">/ I2S0_SDO3/I2S0_SDI2</text>
<text x="85.7" y="45.1">/ GPIO1_D3_d</text>
<text x="85.7" y="46.9">/ GPIO1_D4_d</text>
<text x="85.7" y="43.3">/ GPIO1_D2_d</text>
<text x="4.6" y="48.5">SPI1_CS1_M2</text>
<text x="16" y="48.7">/</text>
<text x="28.4" y="48.5">/</text>
<text x="41.2" y="48.5">/</text>
<text x="53.3" y="48.7">/</text>
<text x="55.3" y="48.5">PDM0_SDI0_M0</text>
<text x="67" y="48.7">/</text>
<text x="85.7" y="48.7">/ GPIO1_D5_d</text>
<text x="19.6" y="125.1">/ UART6_TX_M0</text>
<text x="19.6" y="123.4">/ UART6_RX_M0</text>
<text x="35" y="125">/ FSPI_D1_M1</text>
<text x="35" y="123.2">/ FSPI_D0_M1</text>
<text x="48.7" y="125">/</text>
<text x="48.7" y="123.2">/</text>
<text x="50.8" y="123.2">SDIO_D0_M0</text>
<text x="50.8" y="125">SDIO_D1_M0</text>
<text x="66.7" y="123.2">/ GMAC0_RXD2</text>
<text x="66.7" y="125">/ GMAC0_RXD3</text>
<text x="84.6" y="125.1">/GPIO2_A7_u</text>
<text x="84.6" y="123.4">/GPIO2_A6_u</text>
<text x="6.6" y="128.5">I2C8_SCL_M1</text>
<text x="6.6" y="130.3">I2C8_SDA_M1</text>
<text x="19.6" y="130.5">/ UART6_CTSN_M0</text>
<text x="19.6" y="128.7">/ UART6_RTSN_M0</text>
<text x="35" y="128.5">/ FSPI_D2_M1</text>
<text x="35" y="130.3">/ FSPI_D3_M1</text>
<text x="48.7" y="128.5">/</text>
<text x="48.7" y="130.3">/</text>
<text x="50.8" y="128.5">SDIO_D2_M0</text>
<text x="50.8" y="130.3">SDIO_D3_M0</text>
<text x="66.7" y="128.5">/ GMAC0_RXCLK</text>
<text x="66.7" y="130.3">/ GMAC0_TXD2</text>
<text x="84.6" y="128.7">/GPIO2_B0_u</text>
<text x="84.6" y="130.5">/GPIO2_B1_u</text>
<text x="6.6" y="133.9">I2C3_SDA_M3</text>
<text x="6.6" y="137.4">I2C4_SCL_M1</text>
<text x="6.6" y="135.6">I2C4_SDA_M1</text>
<text x="6.6" y="132.1">I2C3_SCL_M3</text>
<text x="19.6" y="135.8">/ UART7_RX_M0</text>
<text x="19.6" y="137.6">/ UART7_TX_M0</text>
<text x="19.6" y="132.2">/</text>
<text x="19.6" y="134">/</text>
<text x="34.8" y="135.6">/ FSPI_CS0N_M1</text>
<text x="35" y="132.1">/</text>
<text x="35" y="137.4">/ FSPI_CS1N_M1</text>
<text x="35" y="133.9">/ FSPI_CLK_M1</text>
<text x="48.7" y="132.1">/</text>
<text x="48.7" y="133.9">/</text>
<text x="48.9" y="135.8">/</text>
<text x="48.9" y="137.6">/</text>
<text x="50.8" y="135.6">HDMI_TX1_SDA_M0</text>
<text x="50.8" y="132.1">SDIO_CMD_M0</text>
<text x="50.8" y="133.9">SDIO_CLK_M0</text>
<text x="50.8" y="137.4">HDMI_TX1_SCL_M0</text>
<text x="66.7" y="132.1">/ GMAC0_TXD3</text>
<text x="66.7" y="133.9">/ GMAC0_TXCLK</text>
<text x="66.7" y="135.6">/ GMAC0_PTP_REFCLK</text>
<text x="66.7" y="137.4">/ GMAC0_PPSTRIG</text>
<text x="84.6" y="137.6">/GPIO2_B5_u</text>
<text x="84.6" y="135.8">/GPIO2_B4_u</text>
<text x="84.6" y="134">/GPIO2_B3_d</text>
<text x="84.6" y="132.2">/GPIO2_B2_u</text>
<text x="6.6" y="141">I2C5_SDA_M4</text>
<text x="6.6" y="139.2">I2C5_SCL_M4</text>
<text x="19.6" y="141.1">/ UART1_TX_M0</text>
<text x="19.6" y="139.4">/ UART1_RX_M0</text>
<text x="35" y="141">/</text>
<text x="35" y="139.2">/</text>
<text x="48.9" y="141.1">/</text>
<text x="48.9" y="139.4">/</text>
<text x="50.8" y="141">I2S2_SCLK_M0</text>
<text x="50.8" y="139.2">I2S2_MCLK_M0</text>
<text x="66.7" y="141">/ GMAC0_TXD1</text>
<text x="66.7" y="139.2">/ GMAC0_TXD0</text>
<text x="84.6" y="139.4">/GPIO2_B6_d</text>
<text x="84.6" y="141.1">/GPIO2_B7_d</text>
<text x="6.6" y="144.5">I2C2_SDA_M1</text>
<text x="6.6" y="146.3">I2C2_SCL_M1</text>
<text x="6.6" y="149.9">I2C6_SCL_M2</text>
<text x="6.6" y="148.1">I2C6_SDA_M2</text>
<text x="19.6" y="146.5">/ UART1_CTSN_M0</text>
<text x="19.6" y="148.2">/ UART9_TX_M0</text>
<text x="19.6" y="144.7">/ UART1_RTSN_M0</text>
<text x="35" y="144.5">/ SPI1_CLK_M0</text>
<text x="35" y="149.9">/ SPI1_CS0_M0</text>
<text x="35" y="148.1">/ SPI1_MOSI_M0</text>
<text x="35" y="146.3">/ SPI1_MISO_M0</text>
<text x="49.1" y="148.1">/</text>
<text x="49.1" y="146.3">/</text>
<text x="49.1" y="144.5">/ I2S2_LRCK_M0</text>
<text x="49.1" y="149.9">/ I2S2_SDI_M0</text>
<text x="66.7" y="148.1">/ GMAC0_RXD1</text>
<text x="66.7" y="146.3">/ GMAC0_RXD0</text>
<text x="66.7" y="144.5">/ GMAC0_TXEN</text>
<text x="66.7" y="149.9">/ ETH0_REFCLKO_25M</text>
<text x="84.6" y="148.2">/GPIO2_C2_d</text>
<text x="84.6" y="146.5">/GPIO2_C1_d</text>
<text x="84.6" y="144.7">/GPIO2_C0_d</text>
<text x="6.6" y="151.6">TEST_CLKOUT_M1</text>
<text x="19.6" y="153.6">/</text>
<text x="19.6" y="150">/</text>
<text x="19.6" y="151.8">/ UART9_RX_M0</text>
<text x="35" y="153.4">/</text>
<text x="35" y="151.6">/ SPI1_CS1_M0</text>
<text x="49.1" y="151.6">/ HDMI_TX1_CEC_M0</text>
<text x="49.1" y="153.4">/</text>
<text x="66.7" y="153.6">/ CLK32K_OUT1</text>
<text x="66.7" y="151.6">/ GMAC0_PPSCLK</text>
<text x="84.6" y="150">/GPIO2_C3_d</text>
<text x="84.6" y="151.8">/GPIO2_C4_d</text>
<text x="84.6" y="153.6">/GPIO2_C5_d</text>
<text x="6.6" y="160.5">I2C7_SDA_M1</text>
<text x="6.6" y="158.7">I2C7_SCL_M1</text>
<text x="19.6" y="157.1">/ UART7_RTSN_M0</text>
<text x="19.6" y="158.9">/ PWM4_M1</text>
<text x="19.6" y="160.7">/ UART9_RTSN_M0</text>
<text x="34.8" y="160.5">/</text>
<text x="34.8" y="158.7">/</text>
<text x="34.8" y="157">/</text>
<text x="37" y="158.7">SPI3_CS1_M0</text>
<text x="37" y="160.5">SPI3_MISO_M0</text>
<text x="37" y="157">SPI3_CS0_M0</text>
<text x="49.2" y="158.7">/ I2S2_SDO_M0</text>
<text x="49.2" y="157">/ PWM2_M2</text>
<text x="49.2" y="160.5">/ PWM5_M2</text>
<text x="66.7" y="157.1">/GMAC0_RXDV_CRS</text>
<text x="66.7" y="158.9">/GMAC0_MCLKINOUT</text>
<text x="66.7" y="160.7">/GMAC0_MDC</text>
<text x="84.6" y="158.9">/GPIO4_C3_d</text>
<text x="84.6" y="157.1">/GPIO4_C2_d</text>
<text x="84.6" y="160.7">/GPIO4_C4_d</text>
<text x="6.6" y="164.1">I2C0_SDA_M1</text>
<text x="6.6" y="162.3">I2C0_SCL_M1</text>
<text x="19.6" y="164.2">/ UART7_CTSN_M0</text>
<text x="19.6" y="162.5">/ UART9_CTSN_M0</text>
<text x="34.8" y="164.1">/</text>
<text x="34.8" y="162.3">/</text>
<text x="37" y="164.1">SPI3_CLK_M0</text>
<text x="37" y="162.3">SPI3_MOSI_M0</text>
<text x="49.2" y="162.3">/ PWM6_M2</text>
<text x="49.2" y="164.1">/ PWM7_IR_M3</text>
<text x="66.7" y="162.5">/GMAC0_MDIO</text>
<text x="66.7" y="164.2">/GMAC0_TXER</text>
<text x="84.6" y="162.5">/GPIO4_C5_d</text>
<text x="84.6" y="164.2">/GPIO4_C6_d</text>
</g>
<g font-size="1.6" fill="#004080">
<text x="189.9" y="14.9">SARADC_IN0_BOOT</text>
<text x="195.4" y="23.8">SARADC_IN5</text>
<text x="195.4" y="18.5">SARADC_IN2</text>
<text x="195.4" y="22.1">SARADC_IN4</text>
<text x="195.4" y="20.3">SARADC_IN3</text>
<text x="195.4" y="27.4">SARADC_IN7</text>
<text x="195.4" y="25.6">SARADC_IN6</text>
<text x="189.7" y="30.9">SARADC_AVDD_1V8</text>
<text x="203.1" y="43.4">NC</text>
<text x="189.9" y="50.5">OTP_VDDOTP_0V75</text>
<text x="87.2" y="54.1">VCCIO1_1V8</text>
<text x="187.8" y="63">TSADC_TEST_OUT_TS</text>
<text x="85.4" y="167.9">VCCIO3_1V8</text>
</g>
<g font-size="1.6" fill="#f00">
<text x="213.7" y="13.7">BOOT_SARADC_IN0</text>
<text x="126.8" y="23.8">I2C3_SDA_M0_MIPI</text>
<text x="143.7" y="23.8">[32]</text>
<text x="217.3" y="22.6">SARADC_VIN5_HW_ID</text>
<text x="221.4" y="18.3">SARADC_VIN2_VUSBC</text>
<text x="241.3" y="18.3">[20]</text>
<text x="126.8" y="29">I2S0_SCLK_TX</text>
<text x="126.8" y="27.4">I2S0_MCLK</text>
<text x="126.8" y="25.6">I2C3_SCL_M0_MIPI</text>
<text x="137.2" y="27.4">[31]</text>
<text x="139.7" y="29">[31]</text>
<text x="143.5" y="25.6">[32]</text>
<text x="126.8" y="32.7">I2S0_LRCK_TX</text>
<text x="126.8" y="30.9">HP_DET_L</text>
<text x="136.7" y="30.9">[31]</text>
<text x="139.9" y="32.7">[31]</text>
<text x="126.8" y="36.3">I2S0_SDO0</text>
<text x="128.2" y="41.4">I2C7_SDA_M0_CODEC</text>
<text x="128.2" y="39.8">I2C7_SCL_M0_CODEC</text>
<text x="137.2" y="36.3">[31]</text>
<text x="147.6" y="39.8">[31,32]</text>
<text x="147.7" y="41.4">[31,32]</text>
<text x="126.6" y="46.8">I2S0_SDI0</text>
<text x="126.6" y="45">GPIO1_D3/PWM1_M1</text>
<text x="127.3" y="43.1">TYPEC5V_PWREN_H</text>
<text x="136.4" y="46.8">[31]</text>
<text x="144.7" y="45">[33]</text>
<text x="145.8" y="43.1">[21]</text>
<text x="126.6" y="48.7">HDMIIRX_DET_L</text>
<text x="141.2" y="48.7">[25]</text>
<text x="258.1" y="55.7">BOOT_SARADC_IN0</text>
<text x="275.8" y="55.7">[33]</text>
<text x="107" y="88.3">I2C3_SCL_M0_MIPI</text>
<text x="142.6" y="88.3">I2C7_SCL_M0_CODEC</text>
<text x="107" y="91.9">I2C3_SDA_M0_MIPI</text>
<text x="142.6" y="91.9">I2C7_SDA_M0_CODEC</text>
<text x="171" y="100.8">BOOT_SARADC_IN0</text>
<text x="119.1" y="123.1">FSPI_D0_M1</text>
<text x="119.1" y="124.8">FSPI_D1_M1</text>
<text x="130.7" y="123.1">[24]</text>
<text x="130.7" y="124.8">[24]</text>
<text x="119.1" y="128.4">FSPI_D2_M1</text>
<text x="119.1" y="130.2">FSPI_D3_M1</text>
<text x="130.7" y="128.4">[24]</text>
<text x="130.7" y="130.2">[24]</text>
<text x="119.1" y="133.7">FSPI_CLK_M1</text>
<text x="119.1" y="135.5">FSPI_CSN0_M1</text>
<text x="131.7" y="133.7">[24]</text>
<text x="133" y="135.5">[24]</text>
<text x="119.1" y="141">GPIO2_B7_LED_SYS</text>
<text x="137.1" y="141">[33]</text>
<text x="119.1" y="144.6">GPIO2_C0_LED1</text>
<text x="120" y="148.1">GPIO2_C2/MIPI_CAM2_PDN_L</text>
<text x="120" y="146.3">GPIO2_C1/MIPI_CAM2_RESET_L</text>
<text x="133.9" y="144.6">[33]</text>
<text x="145.2" y="148.1">[32]</text>
<text x="147" y="146.3">[32]</text>
<text x="119.5" y="153.5">PCIE_M2_0_PWREN</text>
<text x="137.1" y="153.5">[28]</text>
<text x="119.1" y="160.6">GPIO4_C4/MIPI_CAM1_RESET_L</text>
<text x="119.5" y="157">PCIE_M2_1_PWREN</text>
<text x="137.1" y="157">[30]</text>
<text x="146.1" y="160.6">[32]</text>
<text x="188.8" y="161.2">SARADC_VIN5_HW_ID</text>
<text x="119.1" y="162.3">GPIO4_C5/MIPI_CAM1_PDN_L</text>
<text x="119.5" y="164.1">4G_LTE_PWREN</text>
<text x="134.2" y="164.1">[29]</text>
<text x="144.4" y="162.3">[32]</text>
</g>
<g font-size="1.3">
<text x="30.8" y="1.3">5</text>
<text x="88.8" y="1.3">4</text>
<text x="146.9" y="1.3">3</text>
<text x="205" y="1.3">2</text>
<text x="263.1" y="1.3">1</text>
<text x=".5" y="28.4">D</text>
<text x="292.6" y="28.4">D</text>
<text x=".5" y="79.5">C</text>
<text x="292.6" y="79.5">C</text>
<text x=".5" y="130.6">B</text>
<text x="292.6" y="130.6">B</text>
<text x=".5" y="181.7">A</text>
<text x="292.6" y="181.7">A</text>
<text x="30.8" y="207.4">5</text>
<text x="88.8" y="207.4">4</text>
<text x="146.9" y="207.4">3</text>
<text x="205" y="207.4">2</text>
<text x="263.1" y="207.4">1</text>
</g>
<g font-size="1.2">
<text x="270.3" y="194.8">https://wiki.friendlyelec.com/</text>
<text x="270.3" y="193">https://www.friendlyelec.com/</text>
</g>
</svg>
